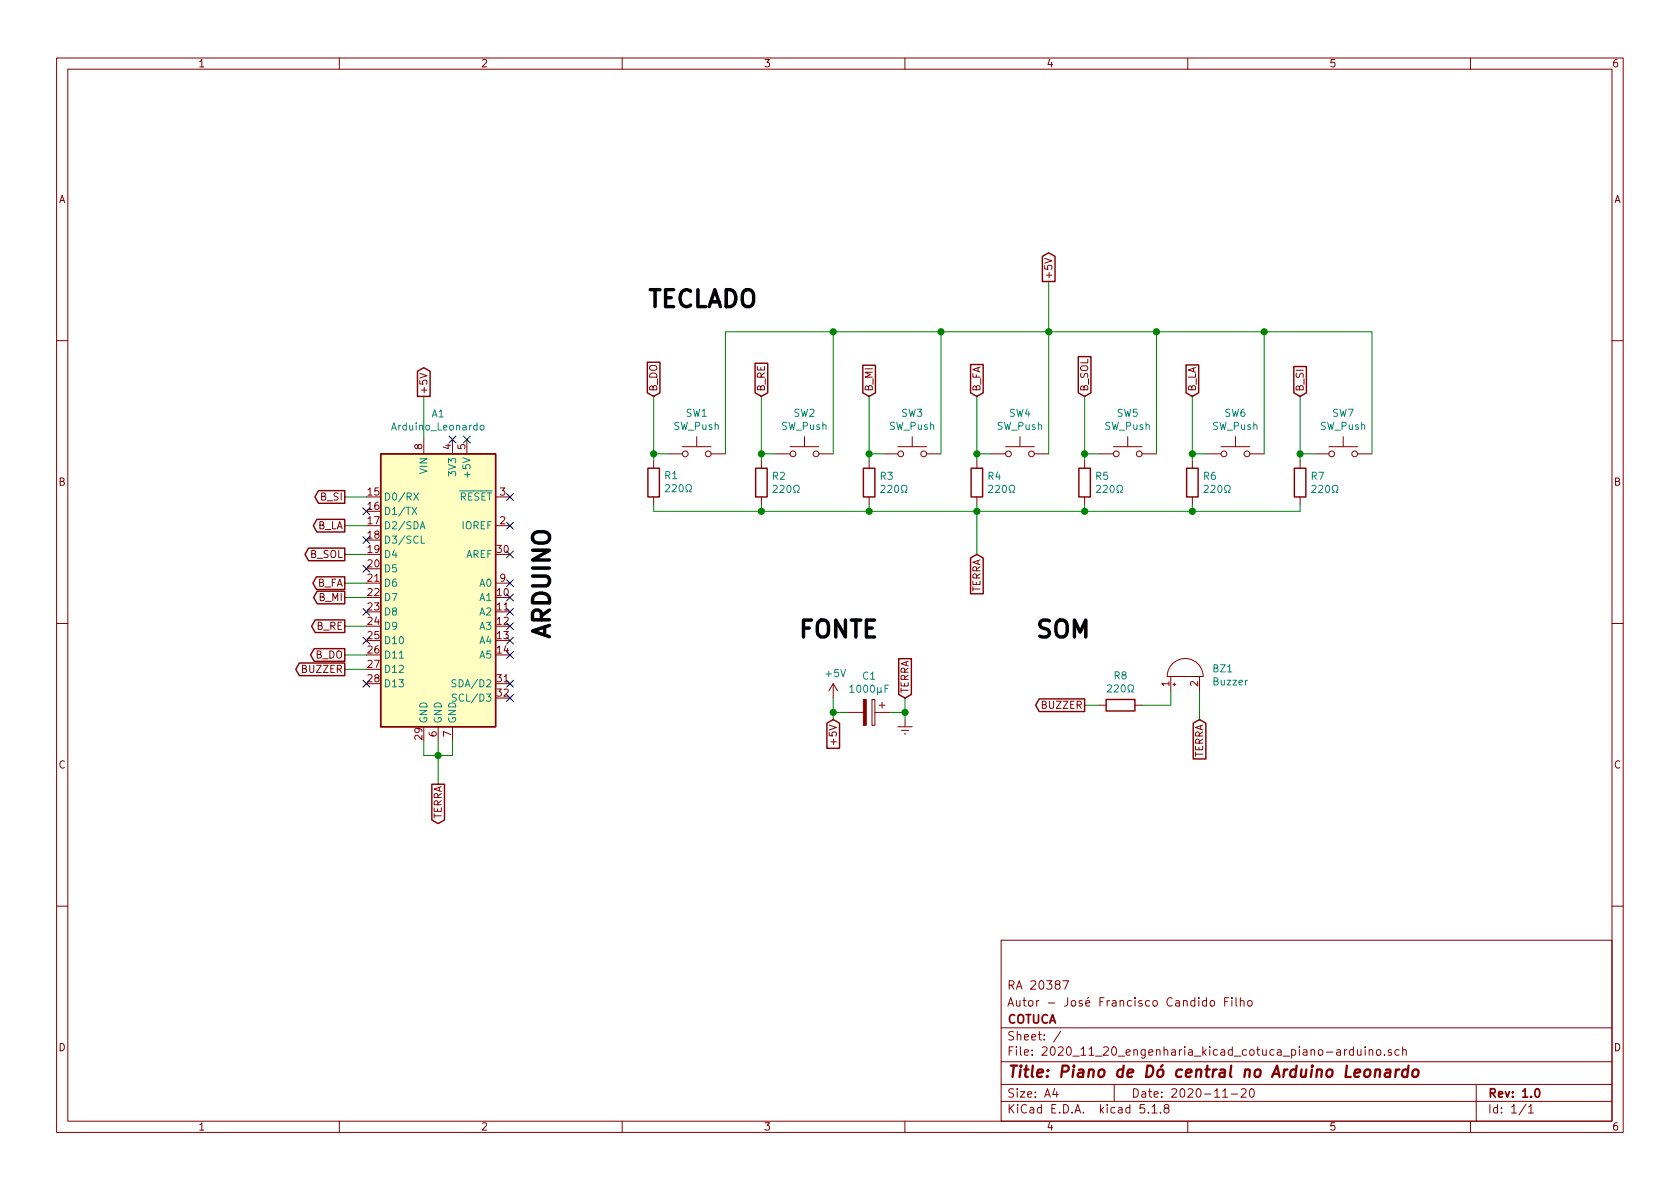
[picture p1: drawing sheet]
<svg xmlns="http://www.w3.org/2000/svg" width="297mm" height="210mm" viewBox="0 0 297 210" stroke-linecap="round" stroke-linejoin="round" font-family="sans-serif">
<g fill="none" stroke="#840000" stroke-width=".18">
<path d="M10 10.3h277v189.9h-277zM12 12.2h273v186.1h-273zM60 10.3v1.9M110 10.3v1.9M160 10.3v1.9M210 10.3v1.9M260 10.3v1.9M184.7 45.7l1.3 .4-1.3 .4M10 60.2h2M74.2 66l1.3 .4-1.3 .4M74.9 77.7v2.6M80 77.7v2.6"/>
<path d="M82.5 77.7v2.6M120.6 79h5.1M123.2 77.2v1.8M139.7 79h5.1M142.2 77.2v1.8M158.7 79h5.1M161.3 77.2v1.8M177.8 79h5.1M180.3 77.2v1.8M196.8 79h5.1M199.4 77.2v1.8M215.9 79h5.1"/>
<path d="M218.4 77.2v1.8M234.9 79h5.1M237.5 77.2v1.8M285 60.2h2M87.6 93h2.6M87.6 87.9h2.6M115.6 81.5v1.3M115.6 87.9v1.2M118.1 80.3h2.5M125.7 80.3h2.6M134.6 81.5v1.3M134.6 87.9v1.2"/>
<path d="M137.2 80.3h2.5M144.8 80.3h2.5M153.7 81.5v1.3M153.7 87.9v1.2M156.2 80.3h2.5M163.8 80.3h2.6M172.7 81.5v1.3M172.7 87.9v1.2M175.3 80.3h2.5M182.9 80.3h2.5M191.8 81.5v1.3M191.8 87.9v1.2"/>
<path d="M194.3 80.3h2.5M201.9 80.3h2.6M210.8 81.5v1.3M210.8 87.9v1.2M213.4 80.3h2.5M221 80.3h2.5M229.9 81.5v1.3M229.9 87.9v1.2M232.4 80.3h2.5M240 80.3h2.6M10 110.3h2M87.6 103.1h2.6"/>
<path d="M207 119.6v2.6M207.3 117.4a3.2 3.2 0 0 1 3.5-.7 3.2 3.2 0 0 1 1.9 2.9h-6.3a3 3 0 0 1 .9-2.2zM212.1 119.6v2.6M285 110.3h2M77.5 128.5v2.6M80 128.5v2.6M147.3 120.9l-.7 1.3M147.3 120.9v2.5M147.3 120.9l.8 1.3M149.9 126h2.8M154.2 123.7h.5v4.6h-.5zM154.7 126h2.8"/>
<path d="M155.4 124.7h1.1M156 124.2v1M158.7 128.5h2.6M159.4 129.2h1.3M159.9 129.8h.2M160 127.2v1.3M194.3 124.7h1.3M200.7 124.7h1.2M207.4 121h.5M207.6 120.8v.5M10 160.2h2M177 166.3h108v32h-108z"/>
<path d="M187.9 173.4h1l-.6 1.5M213.3 177l-.4-.1-.3 .3 .1 .6 .2 .1 .4-.1M213.3 176.4v1.5M214.1 177l.4-.1 .3 .3v.4l-.3 .3-.4-.1-.1-.2zM216.5 177.1h.5M217.2 176.4h-.7v1.5M217.8 176.4v.2M217.8 176.9v1M218.5 176.4v1.3l.2 .2M219.3 177.1l.1-.1a.37 .37 0 0 1 .6 .1v.8M219.3 176.4v1.5M220.7 177.1l.2-.2 .4 .2v.7l-.2 .1-.4-.1z"/>
<path d="M285 160.2h2M60 198.3v1.9M110 198.3v1.9M160 198.3v1.9M177 194.8h108M177 191.8h108M177 187.8h108M177 181.8h108M186.5 192.5l-.4 1h1M186.8 193v1M187.6 182.3l-1.3 2M197 191.8v3"/>
<path d="M202.3 195.3h-.7l-.1 .7 .3-.1 .5 .1 .1 .2-.1 .5-.2 .1-.6-.1M203 196.7v.1M203.7 195.8l.4-.5v1.5M203.7 196.8h.8M205.2 196.7v.1M206.1 196l-.3-.3 .1-.2a.48 .48 0 0 1 .7-.1l.1 .2-.1 .3-.6 .1a.48 .48 0 0 0-.1 .7l.2 .1 .5-.1 .1-.4-.3-.3M210 198.3v1.9M216.2 194h.8M217.7 193.5h1.1M219.5 192.7l.2-.2h.3l.3 .2v.3v.2l-.9 .8h.9M221.1 192.6l.2-.1a.8 .8 0 0 1 .5 .8 .8 .8 0 0 1-.5 .7 1 1 0 0 1-.2-1.4zM237.7 185.6v1"/>
<path d="M238.2 185.6l-.5 .3M239.3 185.7l-.4-.1-.3 .3 .1 .6 .2 .1 .4-.1M239.3 185.1v1.5M240 185.6v.8a.37 .37 0 0 0 .6 .1M240.6 185.6v1M241.4 185.1v.2M241.4 185.6v1M242.1 185.7l.2-.1 .3 .1 .1 .9M242.1 185.6v1M243.4 185.7l.2-.1 .5 .1v.6l-.1 .2-.4 .1-.2-.1zM244.8 186.5v.1M246 185.7l-.4-.1-.2 .2 .1 .2 .5 .2v.3h-.6"/>
<path d="M247.4 185.7l-.5-.1-.3 .3 .1 .6 .2 .1 .5-.1M248 185.7l.2-.1 .4 .1v.9M248 185.1v1.5M260 198.3v1.9M261 191.8v6.5M269.8 195.2l-1.2 2M270.3 195.8l.4-.5v1.5M270.3 196.8h.8"/>
<circle cx="121.2" cy="80.3" r=".51"/>
<circle cx="125.2" cy="80.3" r=".51"/>
<circle cx="140.2" cy="80.3" r=".51"/>
<circle cx="144.3" cy="80.3" r=".51"/>
<circle cx="159.3" cy="80.3" r=".51"/>
<circle cx="163.3" cy="80.3" r=".51"/>
<circle cx="178.3" cy="80.3" r=".51"/>
<circle cx="182.4" cy="80.3" r=".51"/>
<circle cx="197.4" cy="80.3" r=".51"/>
<circle cx="201.4" cy="80.3" r=".51"/>
<circle cx="216.4" cy="80.3" r=".51"/>
<circle cx="220.5" cy="80.3" r=".51"/>
<circle cx="235.5" cy="80.3" r=".51"/>
<circle cx="239.5" cy="80.3" r=".51"/>
</g>
<path d="M271.5 192.7l.2-.2a.81 .81 0 0 1 .6 .6 .81 .81 0 0 1-.3 .8l-.1 .1a.79 .79 0 0 1-.4-1.3z" fill="none" stroke="#840000" stroke-width=".3"/>
<path d="M241.5 189.2a.53 .53 0 0 1 .8 .3l-.1 .6a.54 .54 0 0 1-.5 .4 .54 .54 0 0 1-.5-.4v-.6zM243.2 189.3a.5 .5 0 0 1 .8 .1l-.1 1M243.2 189.1l-.1 1.3M245 189.2h.8l-.1 1.2M245.8 189.6l-.6 .1a.4 .4 0 0 0-.4 .3 .4 .4 0 0 0 .3 .4l.6-.1M246.8 189.1l-.1 1.3M247.4 189.1a.54 .54 0 0 0-.6 .4M248.9 189.2a.68 .68 0 0 0-.9 .3v.8l.2 .1 .6-.1M249 188.4l-.2 2M249.9 189.3a.54 .54 0 0 1 .5-.2 .54 .54 0 0 1 .4 .4l-.1 .6a.56 .56 0 0 1-.5 .4 .56 .56 0 0 1-.5-.4z" fill="none" stroke="#840000" stroke-width=".41"/>
<g fill="none" stroke="#840000" stroke-width=".25">
<path d="M184.3 45.3l1.1-.6 1.1 .6v4.5h-2.2zM73.8 65.7l1.1-.7 1.1 .7v4.4h-2.2zM114.5 64.1h2.2v5.4l-1.1 .6-1.1-.6zM133.5 64.2h2.2v5.3l-1.1 .6-1.1-.6zM152.6 64.6h2.2v4.9l-1.1 .6-1.1-.6zM171.6 64.5h2.2v5l-1.1 .6-1.1-.6zM190.7 63.1h2.2v6.4l-1.1 .6-1.1-.6zM209.7 64.5h2.2v5l-1.1 .6-1.1-.6zM228.8 64.8h2.2v4.7l-1.1 .6-1.1-.6zM54.6 96.9h6.4v2.3h-6.4l-.7-1.2zM56 91.8h5v2.3h-5l-.6-1.1zM56.3 86.8h4.7v2.2h-4.7l-.6-1.1z"/>
<path d="M67.3 80.3h20.3v48.2h-20.3zM114.6 82.8h2v5.1h-2zM133.6 82.8h2v5.1h-2zM152.7 82.8h2v5.1h-2zM171.6 98.7l1.1-.7 1.1 .7v6.3h-2.2zM171.7 82.8h2v5.1h-2zM190.8 82.8h2v5.1h-2zM209.8 82.8h2v5.1h-2zM228.9 82.8h2v5.1h-2zM52.9 117.2h8.1v2.3h-8.1l-.6-1.1zM55.5 114.7h5.5v2.2h-5.5l-.6-1.1zM55.7 109.6h5.3v2.3h-5.3l-.6-1.2z"/>
<path d="M56 102h5v2.2h-5l-.7-1.1zM56.1 104.5h4.9v2.3h-4.9l-.7-1.1zM158.9 116.5h2.2v6.3l-1.1 .6-1.1-.6zM76.4 138.7h2.2v6.3l-1.1 .6-1.1-.6zM146.2 127.9l1.1-.7 1.1 .7v4.4h-2.2zM183.7 123.6h8.1v2.2h-8.1l-.6-1.1zM195.6 123.7h5.1v2h-5.1zM211 127.9l1.1-.7 1.1 .7v6.3h-2.2z"/>
</g>
<g fill="none" stroke="#008484" stroke-width=".18">
<path d="M85 75.3l.3-.1 .3 .2-.2 .6h-.3l-.2-.2zM72.8 89.7l.9 1.3M73.2 87.2l.8 1.2M73.7 89.7l-.9 1.3M74 87.2l-.8 1.2M74.3 93.5l.4-1.3 .4 1.3M74.4 93.2h.6M74.5 94.8v1.3h.6M117.7 85.8l.4-.1 .3 .3-.8 1h.8M121.3 87h.3v-.3a.54 .54 0 0 1-.3-.7 .54 .54 0 0 1 .8-.2 .59 .59 0 0 1-.2 .9v.3h.4M136.7 85.9l.5-.1 .2 .4-.7 .9h.7M140.3 87.1h.3v-.2a.54 .54 0 0 1-.2-.8 .54 .54 0 0 1 .7-.2 .59 .59 0 0 1-.1 1v.2h.3"/>
<path d="M155.8 85.9l.4-.1 .3 .4-.8 .9h.8M159.4 87.1h.3v-.2a.54 .54 0 0 1-.3-.8 .54 .54 0 0 1 .8-.2 .59 .59 0 0 1-.2 1v.2h.4M174.8 85.9l.5-.1 .2 .4-.7 .9h.7M178.4 87.1h.3v-.2a.54 .54 0 0 1-.2-.8 .54 .54 0 0 1 .7-.2 .59 .59 0 0 1-.1 1v.2h.3M193.9 85.9l.4-.1 .3 .4-.8 .9h.8M197.5 87.1h.3v-.2a.54 .54 0 0 1-.3-.8 .54 .54 0 0 1 .8-.2 .59 .59 0 0 1-.2 1v.2h.4M212.9 85.9l.5-.1 .2 .4-.7 .9h.7M216.5 87.1h.3v-.2a.54 .54 0 0 1-.2-.8 .54 .54 0 0 1 .7-.2 .59 .59 0 0 1-.1 1v.2h.3M232 85.9l.4-.1 .3 .4-.8 .9h.8M235.6 87.1h.3v-.2a.54 .54 0 0 1-.3-.8 .54 .54 0 0 1 .8-.2 .59 .59 0 0 1-.2 1v.2h.4M80.6 120.3l-.5-.1-.1 .1v.4l.6 .3v.2l-.2 .3-.5-.1M80.7 122.8l-.5-.1-.2 .2v.3l.6 .3 .1 .3-.3 .2-.4-.1"/>
<path d="M195.8 121.2l.5-.1 .2 .4-.7 .9h.7M199.4 122.4h.3v-.3a.54 .54 0 0 1-.2-.7 .54 .54 0 0 1 .7-.2 .59 .59 0 0 1-.1 .9v.3h.3"/>
</g>
<path d="M152.7 123.7h.5v4.6h-.5z" fill="#840000" stroke="#840000" stroke-width=".18"/>
<path d="M67.3 80.3h20.3v48.2h-20.3z" fill="#ffffc2" stroke="#ffffc2" stroke-width=".18"/>
<g fill="none" stroke="#008400" stroke-width=".18">
<path d="M147.3 58.7v21.6M166.4 58.7v21.6M185.4 49.8v30.5M204.5 58.7v21.6M223.5 58.7v21.6M74.9 70.1v7.6M115.6 70.1v11.4M134.6 70.1v11.4M153.7 70.1v11.4M172.7 70.1v11.4M191.8 70.1v11.4M210.8 70.1v11.4"/>
<path d="M229.9 70.1v11.4M61 98h3.8M61 93h3.8M61 87.9h3.8M115.6 89.1v1.3h114.3v-1.3M115.6 80.3h2.5M128.3 80.3v-21.6h114.3v21.6M134.6 89.1v1.3M134.6 80.3h2.6M153.7 89.1v1.3M153.7 80.3h2.5M172.7 89.1v8.9"/>
<path d="M172.7 80.3h2.6M191.8 89.1v1.3M191.8 80.3h2.5M210.8 89.1v1.3M210.8 80.3h2.6M229.9 80.3h2.5M61 118.4h3.8M61 115.8h3.8M61 110.7h3.8M61 105.7h3.8M61 103.1h3.8M74.9 131.1v2.5h5.1v-2.5"/>
<path d="M77.5 131.1v7.6M147.3 123.4v3.8M147.3 126h2.6M157.5 126h2.5M160 123.4v3.8M191.8 124.7h2.5M207 122.2v2.5h-5.1M212.1 122.2v5"/>
</g>
<g fill="#008400" stroke="#008400" stroke-width=".25">
<circle cx="210.8" cy="90.4" r=".51"/>
<circle cx="115.6" cy="80.3" r=".51"/>
<circle cx="191.8" cy="90.4" r=".51"/>
<circle cx="134.6" cy="80.3" r=".51"/>
<circle cx="172.7" cy="90.4" r=".51"/>
<circle cx="153.7" cy="80.3" r=".51"/>
<circle cx="153.7" cy="90.4" r=".51"/>
<circle cx="172.7" cy="80.3" r=".51"/>
<circle cx="191.8" cy="80.3" r=".51"/>
<circle cx="134.6" cy="90.4" r=".51"/>
<circle cx="210.8" cy="80.3" r=".51"/>
<circle cx="229.9" cy="80.3" r=".51"/>
<circle cx="223.5" cy="58.7" r=".51"/>
<circle cx="77.5" cy="133.6" r=".51"/>
<circle cx="160" cy="126" r=".51"/>
<circle cx="147.3" cy="58.7" r=".51"/>
<circle cx="204.5" cy="58.7" r=".51"/>
<circle cx="166.4" cy="58.7" r=".51"/>
<circle cx="147.3" cy="126" r=".51"/>
<circle cx="185.4" cy="58.7" r=".51"/>
</g>
<g fill="none" stroke="#000084" stroke-width=".18">
<path d="M79.4 77.1l1.2 1.2M80.6 77.1l-1.2 1.2M81.9 77.1l1.3 1.2M83.2 77.1l-1.3 1.2M64.2 89.8l1.2 1.2M64.2 94.9l1.2 1.2M64.2 100l1.2 1.2M65.4 89.8l-1.2 1.2M65.4 94.9l-1.2 1.2M65.4 100l-1.2 1.2M89.6 87.3l1.2 1.2M89.6 92.3l1.2 1.3"/>
<path d="M89.6 97.4l1.2 1.2M90.8 87.3l-1.2 1.2M90.8 92.3l-1.2 1.3M90.8 97.4l-1.2 1.2M64.2 107.6l1.2 1.2M64.2 112.7l1.2 1.2M65.4 107.6l-1.2 1.2M65.4 112.7l-1.2 1.2M89.6 105l1.2 1.3M89.6 102.5l1.2 1.2M89.6 115.2l1.2 1.2M89.6 112.7l1.2 1.2"/>
<path d="M89.6 110.1l1.2 1.2M89.6 107.6l1.2 1.2M90.8 105l-1.2 1.3M90.8 102.5l-1.2 1.2M90.8 115.2l-1.2 1.2M90.8 112.7l-1.2 1.2M90.8 110.1l-1.2 1.2M90.8 107.6l-1.2 1.2M64.2 120.3l1.2 1.2M65.4 120.3l-1.2 1.2M89.6 122.8l1.2 1.2M89.6 120.3l1.2 1.2"/>
<path d="M90.8 122.8l-1.2 1.2M90.8 120.3l-1.2 1.2"/>
</g>
<g font-size="4.2">
<text x="114.3" y="54.4">TECLADO</text>
<text x="97.3" y="113.3" transform="rotate(-90 97.3 113.3)">ARDUINO</text>
<text x="141" y="112.8">FONTE</text>
<text x="182.9" y="112.8">SOM</text>
</g>
<text font-size="2.8" fill="#840000" x="178" y="190.5">Title: Piano de Dó central no Arduino Leonardo</text>
<g font-size="2.1" fill="#840000">
<text x="178" y="178">Autor - José Francisco Candido Filho</text>
<text x="178" y="175">RA 20387</text>
<text x="178" y="184">Sheet: /</text>
<text x="178" y="181">COTUCA</text>
<text x="178" y="186.7">File: 2020_11_20_engenharia_kicad_cotuca_piano-arduino.sch</text>
<text x="178" y="196.9">KiCad E.D.A. kicad 5.1.8</text>
<text x="178" y="194.1">Size: A4</text>
<text x="200" y="194.1">Date: 2020-11-20</text>
<text x="263" y="194.1">Rev: 1.0</text>
<text x="263" y="196.9">Id: 1/1</text>
</g>
<g font-size="1.8" fill="#840000">
<text x="35" y="11.9">1</text>
<text x="85" y="11.9">2</text>
<text x="135" y="11.9">3</text>
<text x="185" y="11.9">4</text>
<text x="235" y="11.9">5</text>
<text x="285" y="11.9">6</text>
<text x="10.4" y="35.9">A</text>
<text x="285.4" y="35.9">A</text>
<text x="186.1" y="49.5" transform="rotate(-90 186.1 49.5)">+5V</text>
<text x="75.6" y="69.8" transform="rotate(-90 75.6 69.8)">+5V</text>
<text x="116.2" y="69.3" transform="rotate(-90 116.2 69.3)">B_DO</text>
<text x="135.3" y="69.3" transform="rotate(-90 135.3 69.3)">B_RE</text>
<text x="154.3" y="69.3" transform="rotate(-90 154.3 69.3)">B_MI</text>
<text x="173.4" y="69.3" transform="rotate(-90 173.4 69.3)">B_FA</text>
<text x="192.4" y="69.3" transform="rotate(-90 192.4 69.3)">B_SOL</text>
<text x="211.5" y="69.3" transform="rotate(-90 211.5 69.3)">B_LA</text>
<text x="230.5" y="69.3" transform="rotate(-90 230.5 69.3)">B_SI</text>
<text x="74.7" y="79.5" transform="rotate(-90 74.7 79.5)">8</text>
<text x="79.8" y="79.5" transform="rotate(-90 79.8 79.5)">4</text>
<text x="82.3" y="79.5" transform="rotate(-90 82.3 79.5)">5</text>
<text x="10.4" y="85.9">B</text>
<text x="56.8" y="88.5">B_SI</text>
<text x="65.1" y="87.6">15</text>
<text x="88.4" y="87.6">3</text>
<text x="285.4" y="85.9">B</text>
<text x="56.1" y="93.6">B_LA</text>
<text x="65.1" y="90.2">16</text>
<text x="65.1" y="92.7">17</text>
<text x="65.1" y="95.2">18</text>
<text x="88.4" y="92.7">2</text>
<text x="54.8" y="98.7">B_SOL</text>
<text x="65.1" y="97.8">19</text>
<text x="65.1" y="100.3">20</text>
<text x="87.9" y="97.8">30</text>
<text x="56.1" y="103.8">B_FA</text>
<text x="56.5" y="106.3">B_MI</text>
<text x="65.1" y="102.9">21</text>
<text x="65.1" y="105.4">22</text>
<text x="65.1" y="107.9">23</text>
<text x="87.9" y="105.4">10</text>
<text x="87.9" y="107.9">11</text>
<text x="88.4" y="102.9">9</text>
<text x="173.4" y="104.9" transform="rotate(-90 173.4 104.9)">TERRA</text>
<text x="56" y="111.4">B_RE</text>
<text x="65.1" y="110.5">24</text>
<text x="65.1" y="113">25</text>
<text x="87.9" y="110.5">12</text>
<text x="87.9" y="113">13</text>
<text x="53.5" y="119">BUZZER</text>
<text x="55.8" y="116.5">B_DO</text>
<text x="65.1" y="115.6">26</text>
<text x="65.1" y="118.1">27</text>
<text x="87.9" y="115.6">14</text>
<text x="65.1" y="120.6">28</text>
<text x="87.9" y="120.6">31</text>
<text x="87.9" y="123.2">32</text>
<text x="160.7" y="122.7" transform="rotate(-90 160.7 122.7)">TERRA</text>
<text x="184.4" y="125.3">BUZZER</text>
<text x="206.8" y="121.4" transform="rotate(-90 206.8 121.4)">1</text>
<text x="211.8" y="121.4" transform="rotate(-90 211.8 121.4)">2</text>
<text x="74.7" y="130.8" transform="rotate(-90 74.7 130.8)">29</text>
<text x="77.2" y="130.3" transform="rotate(-90 77.2 130.3)">6</text>
<text x="79.8" y="130.3" transform="rotate(-90 79.8 130.3)">7</text>
<text x="148" y="131.2" transform="rotate(-90 148 131.2)">+5V</text>
<text x="10.4" y="135.9">C</text>
<text x="212.7" y="134.1" transform="rotate(-90 212.7 134.1)">TERRA</text>
<text x="285.4" y="135.9">C</text>
<text x="78.1" y="145" transform="rotate(-90 78.1 145)">TERRA</text>
<text x="10.4" y="185.9">D</text>
<text x="285.4" y="185.9">D</text>
<text x="35" y="199.9">1</text>
<text x="85" y="199.9">2</text>
<text x="135" y="199.9">3</text>
<text x="185" y="199.9">4</text>
<text x="235" y="199.9">5</text>
<text x="285" y="199.9">6</text>
</g>
<g font-size="1.8" fill="#008484">
<text x="69.6" y="76.1">Arduino_Leonardo</text>
<text x="76.4" y="73.8">A1</text>
<text x="119.1" y="76">SW_Push</text>
<text x="121.3" y="73.7">SW1</text>
<text x="138.2" y="76">SW_Push</text>
<text x="140.3" y="73.7">SW2</text>
<text x="157.2" y="76">SW_Push</text>
<text x="159.4" y="73.7">SW3</text>
<text x="176.3" y="76">SW_Push</text>
<text x="178.4" y="73.7">SW4</text>
<text x="195.3" y="76">SW_Push</text>
<text x="197.5" y="73.7">SW5</text>
<text x="214.4" y="76">SW_Push</text>
<text x="216.5" y="73.7">SW6</text>
<text x="233.4" y="76">SW_Push</text>
<text x="235.6" y="73.7">SW7</text>
<text x="75.6" y="83.7" transform="rotate(-90 75.6 83.7)">VIN</text>
<text x="80.6" y="83.9" transform="rotate(-90 80.6 83.9)">3V3</text>
<text x="83.2" y="84" transform="rotate(-90 83.2 84)">+5V</text>
<text x="67.8" y="88.5">D0/RX</text>
<text x="81.2" y="88.5">RESET</text>
<text x="117.6" y="84.7">R1</text>
<text x="118.5" y="87">220</text>
<text x="136.6" y="84.9">R2</text>
<text x="137.5" y="87.2">220</text>
<text x="155.7" y="84.9">R3</text>
<text x="156.6" y="87.2">220</text>
<text x="174.7" y="84.9">R4</text>
<text x="175.6" y="87.2">220</text>
<text x="193.8" y="84.9">R5</text>
<text x="194.7" y="87.2">220</text>
<text x="212.8" y="84.9">R6</text>
<text x="213.7" y="87.2">220</text>
<text x="231.9" y="84.9">R7</text>
<text x="232.8" y="87.2">220</text>
<text x="67.8" y="91.1">D1/TX</text>
<text x="67.8" y="93.6">D2/SDA</text>
<text x="81.7" y="93.6">IOREF</text>
<text x="67.8" y="96.1">D3/SCL</text>
<text x="67.8" y="98.7">D4</text>
<text x="67.8" y="101.2">D5</text>
<text x="82.3" y="98.7">AREF</text>
<text x="67.8" y="103.8">D6</text>
<text x="67.8" y="106.3">D7</text>
<text x="84.9" y="106.3">A1</text>
<text x="84.9" y="103.8">A0</text>
<text x="67.8" y="108.8">D8</text>
<text x="67.8" y="111.4">D9</text>
<text x="67.8" y="113.9">D10</text>
<text x="84.9" y="108.8">A2</text>
<text x="84.9" y="111.4">A3</text>
<text x="84.9" y="113.9">A4</text>
<text x="67.8" y="116.5">D11</text>
<text x="67.8" y="119">D12</text>
<text x="84.9" y="116.5">A5</text>
<text x="146.1" y="119.7">+5V</text>
<text x="214.5" y="118.9">BZ1</text>
<text x="67.8" y="121.5">D13</text>
<text x="80.6" y="121.5">SDA/D2</text>
<text x="80.8" y="124.1">SCL/D3</text>
<text x="150.6" y="122.5">1000µF</text>
<text x="152.6" y="120.2">C1</text>
<text x="196.6" y="122.4">220</text>
<text x="197" y="120.1">R8</text>
<text x="214.7" y="121.2">Buzzer</text>
<text x="75.6" y="128" transform="rotate(-90 75.6 128)">GND</text>
<text x="78.1" y="128" transform="rotate(-90 78.1 128)">GND</text>
<text x="80.6" y="128" transform="rotate(-90 80.6 128)">GND</text>
</g>
</svg>
